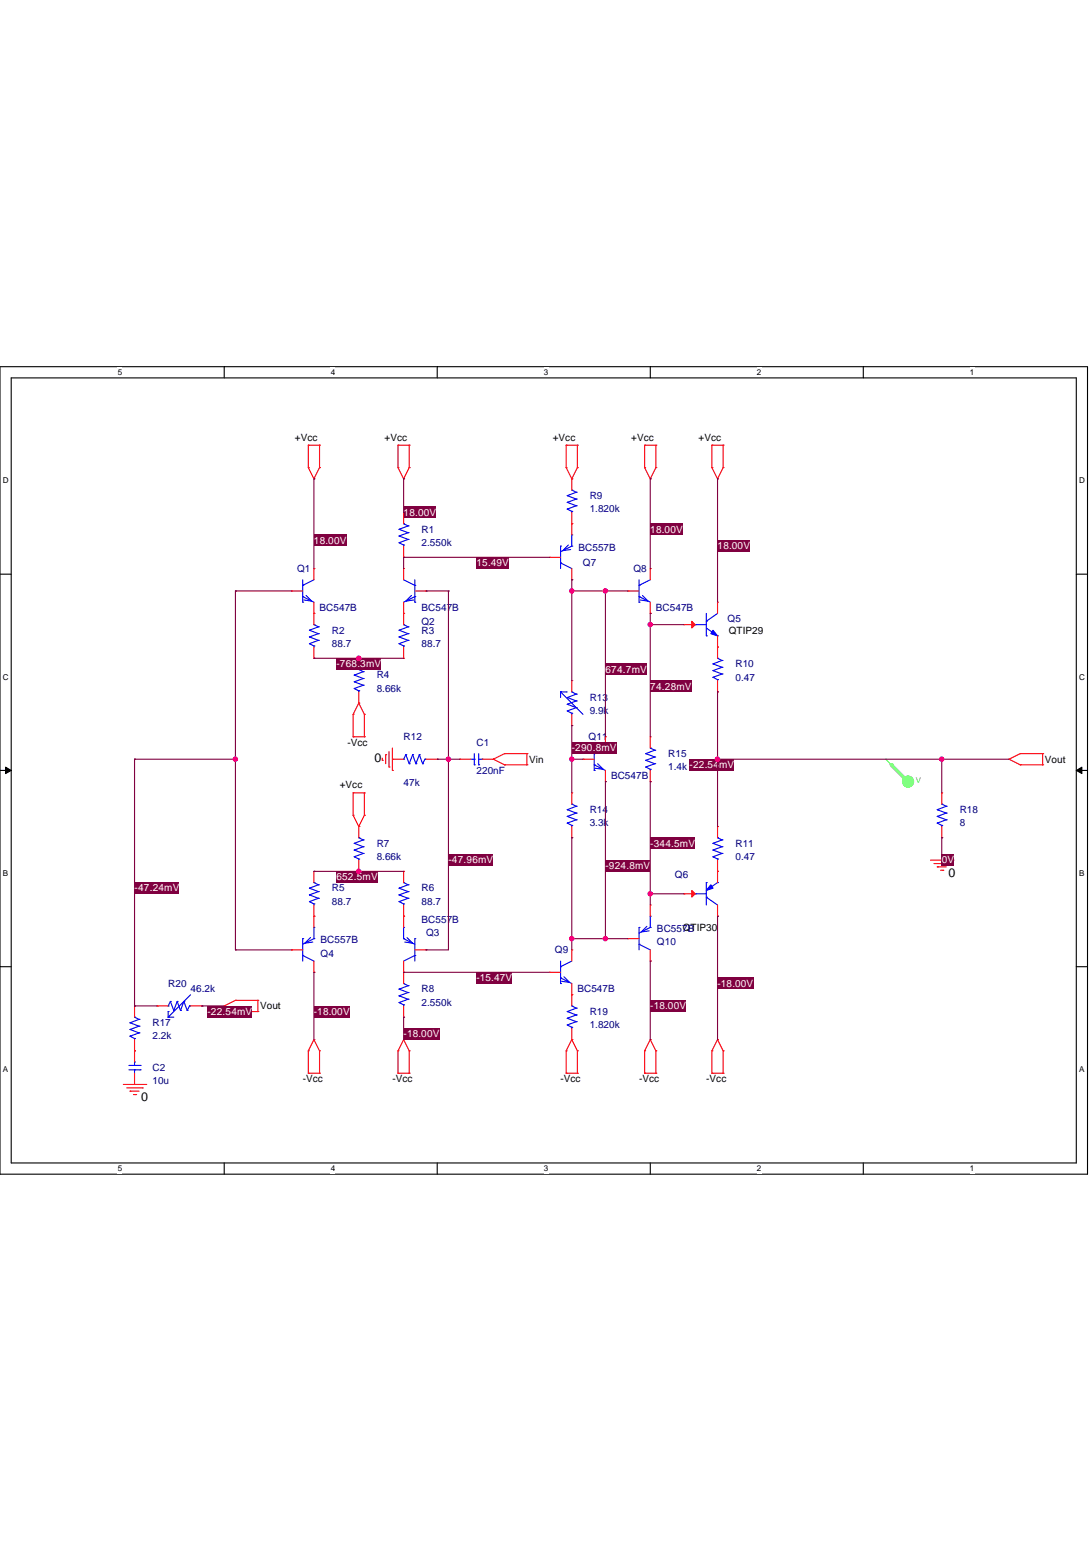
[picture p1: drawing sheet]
<svg xmlns="http://www.w3.org/2000/svg" width="210mm" height="297mm" viewBox="0 0 210 297" stroke-linecap="round" stroke-linejoin="round" font-family="sans-serif">
<path d="M0 70.6h209.4v155.4h-209.4zM2.2 72.7h205.1v151.2h-205.1z" fill="none" stroke="#000" stroke-width=".21"/>
<g fill="#fff">
<path d="M22.7 70.8h.8v1.7h-.8z"/>
<path d="M22.7 224.1h.8v1.7h-.8z"/>
</g>
<path d="M43.2 70.6v2.1M43.2 223.9v2.1" fill="none" stroke="#000" stroke-width=".21"/>
<g fill="#fff">
<path d="M63.7 70.8h.9v1.7h-.9z"/>
<path d="M63.7 224.1h.9v1.7h-.9z"/>
</g>
<path d="M84.2 70.6v2.1M84.2 223.9v2.1" fill="none" stroke="#000" stroke-width=".21"/>
<g fill="#fff">
<path d="M104.7 70.8h.9v1.7h-.9z"/>
<path d="M104.7 224.1h.9v1.7h-.9z"/>
</g>
<path d="M125.2 70.6v2.1M125.2 223.9v2.1" fill="none" stroke="#000" stroke-width=".21"/>
<g fill="#fff">
<path d="M145.7 70.8h.9v1.7h-.9z"/>
<path d="M145.7 224.1h.9v1.7h-.9z"/>
</g>
<path d="M166.2 70.6v2.1M166.2 223.9v2.1" fill="none" stroke="#000" stroke-width=".21"/>
<g fill="#fff">
<path d="M186.8 70.8h.8v1.7h-.8z"/>
<path d="M186.8 224.1h.8v1.7h-.8z"/>
<path d="M.6 91.6h1.1v1.8h-1.1z"/>
<path d="M207.8 91.6h1.1v1.8h-1.1z"/>
<path d="M.6 129.4h1.1v1.7h-1.1z"/>
<path d="M207.8 129.4h1.1v1.7h-1.1z"/>
</g>
<path d="M0 110.5h2.2M207.3 110.5h2.1" fill="none" stroke="#000" stroke-width=".21"/>
<g fill="#fff">
<path d="M.6 167.2h1v1.7h-1z"/>
<path d="M207.8 167.2h1.1v1.7h-1.1z"/>
</g>
<path d="M0 148.3h2.2M207.3 148.3h2.1" fill="none" stroke="#000" stroke-width=".21"/>
<path d="M1.1 147.7l1.1 .6-1.1 .6zM207.3 148.3l1-.6v1.2z" fill="#000"/>
<path d="M1.1 147.7l1.1 .6-1.1 .6zM207.3 148.3l1-.6v1.2z" fill="none" stroke="#000" stroke-width=".19"/>
<g fill="#fff">
<path d="M.6 205h1v1.7h-1z"/>
<path d="M207.8 205h1.1v1.7h-1.1z"/>
</g>
<path d="M0 186.1h2.2M207.3 186.1h2.1" fill="none" stroke="#000" stroke-width=".21"/>
<g fill="none" stroke="#f00" stroke-width=".21">
<path d="M59.4 90h.1M59.4 85.7h.1M59.4 90l1.1 2.2M59.4 85.7v4.3M59.4 85.7h2.1M60.5 92.2h.1M61.5 85.7h.1M61.5 90h.1M61.5 85.7v4.3M61.5 90l-1 2.2M76.6 90h.1M76.6 85.7h.1"/>
<path d="M76.6 85.7h2.2M76.6 90l1.1 2.2M76.6 85.7v4.3M77.7 92.2h.1M78.8 85.7h.1M78.8 90h.1M78.8 85.7v4.3M78.8 90l-1.1 2.2M109 90h.1M109 85.7h.1M109 85.7h2.2M109 90l1.1 2.2"/>
<path d="M109 85.7v4.3M110.1 92.2h.1M111.2 85.7h.1M111.2 90h.1M111.2 85.7v4.3M111.2 90l-1.1 2.2M124.1 90h.1M124.1 85.7h.1M124.1 85.7h2.2M124.1 90l1.1 2.2M124.1 85.7v4.3M125.2 92.2h.1"/>
<path d="M126.3 85.7h.1M126.3 90h.1M126.3 85.7v4.3M126.3 90l-1.1 2.2M137.1 90h.1M137.1 85.7h.1M137.1 85.7h2.2M137.1 90l1.1 2.2M137.1 85.7v4.3M138.2 92.2h.1M139.3 85.7h.1M139.3 90h.1"/>
<path d="M139.3 85.7v4.3M139.3 90l-1.1 2.2M68 137.5h.1M68 137.5v4.3M69.1 135.4h.1M69.1 135.4l1.1 2.1M69.1 135.4l-1.1 2.1M70.2 137.5h.1M70.2 137.5v4.3M68 141.8h.1M68 157h.1M68 152.6h.1"/>
<path d="M68 141.8h2.2M68 152.6v4.4M68 157l1.1 2.1M68 152.6h2.2M69.1 159.1h.1M70.2 141.8h.1M70.2 152.6h.1M70.2 157h.1M70.2 152.6v4.4M70.2 157l-1.1 2.1M73.6 146.4h.1M73.6 145.9v.5"/>
<path d="M74.3 145.3h.1M74.3 145.3v1.7M74.9 147.7h.1M74.9 144.7v3M75.6 148.3h.1M75.6 144v4.3M95 146.2h.1M95 146.2l2.2 1M97.2 145.1h.1M97.2 147.2h.1M97.2 145.1l-2.2 1.1M97.2 145.1h4.3"/>
<path d="M97.2 147.2h4.3M101.5 145.1h.1M101.5 147.2h.1M101.5 145.1v2.1M194.3 146.2h.1M194.3 146.2l2.2 1M196.5 145.1h.1M196.5 147.2h.1M196.5 145.1h4.3M196.5 147.2h4.3M196.5 145.1l-2.2 1.1M200.8 145.1h.1"/>
<path d="M200.8 147.2h.1M200.8 145.1v2.1M179.2 165.6h4.3M179.9 166.2h3M180.5 166.9h.1M180.5 166.9h1.7M181.1 167.5h.5M181.6 167.5h.1M182.9 166.2h.1M183.5 165.6h.1M43.2 193.7h.1M43.2 193.7l2.1 1"/>
<path d="M45.3 192.6h.1M45.3 194.7h.1M45.3 192.6l-2.1 1.1M45.3 192.6h4.4M45.3 194.7h4.4M49.7 192.6h.1M49.7 194.7h.1M49.7 192.6v2.1M23.7 208.8h4.4M24.4 209.4h3M25 210.1h.1M25 210.1h1.8"/>
<path d="M25.7 210.7h.4M26.1 210.7h.1M27.4 209.4h.1M28.1 208.8h.1M59.4 206.6h.1M59.4 202.3h.1M59.4 202.3v4.3M59.4 206.6h2.1M60.5 200.1h.1M60.5 200.1l1 2.2M60.5 200.1l-1.1 2.2M61.5 202.3h.1"/>
<path d="M61.5 206.6h.1M61.5 202.3v4.3M76.6 206.6h.1M76.6 202.3h.1M76.6 202.3v4.3M76.6 206.6h2.2M77.7 200.1h.1M77.7 200.1l1.1 2.2M77.7 200.1l-1.1 2.2M78.8 202.3h.1M78.8 206.6h.1M78.8 202.3v4.3"/>
<path d="M109 206.6h.1M109 202.3h.1M109 206.6h2.2M109 202.3v4.3M110.1 200.1h.1M110.1 200.1l1.1 2.2M110.1 200.1l-1.1 2.2M111.2 202.3h.1M111.2 206.6h.1M111.2 202.3v4.3M124.1 206.6h.1M124.1 202.3h.1"/>
<path d="M124.1 206.6h2.2M124.1 202.3v4.3M125.2 200.1h.1M125.2 200.1l1.1 2.2M125.2 200.1l-1.1 2.2M126.3 202.3h.1M126.3 206.6h.1M126.3 202.3v4.3M137.1 206.6h.1M137.1 202.3h.1M137.1 206.6h2.2M137.1 202.3v4.3"/>
<path d="M138.2 200.1h.1M138.2 200.1l1.1 2.2M138.2 200.1l-1.1 2.2M139.3 202.3h.1M139.3 206.6h.1M139.3 202.3v4.3"/>
</g>
<circle cx="174.9" cy="150.5" r="1.07" fill="#5f5"/>
<g fill="none" stroke="#5f5" stroke-width=".21">
<path d="M170.6 146.2h.1M170.6 146.2l4.3 4.3"/>
<circle cx="174.9" cy="150.5" r="1.07"/>
</g>
<path d="M171.6 147.2l3.3 3.3" fill="none" stroke="#5f5" stroke-width=".63"/>
<circle cx="171.6" cy="147.2" r=".32" fill="#5f5"/>
<g fill="none" stroke="#00f" stroke-width=".21">
<path d="M109.2 98h.1M109.2 96.7h.1M109.2 95.4h.1M109.2 98l.9 .4M109.2 96.7l1.8 .7M109.2 95.4l1.8 .7M110.1 94.3h.1M110.1 98.4h.1M110.1 98.4v.3M110.1 94.3l.9 .5M111 97.4h.1M111 96.1h.1"/>
<path d="M111 94.8h.1M111 97.4l-1.8 .6M111 96.1l-1.8 .6M111 94.8l-1.8 .6M58.3 112.7h.1M58.3 114.9h.1M58.3 115.9h.1M58.3 114.9l2.2 1M58.3 111.6v4.3M58.9 114.6l1.1 1.1-1.5-.2M60.5 111.6l-2.2 1.1M77.7 111.6l2.2 1.1"/>
<path d="M79.2 114.6l-1.1 1.1 1.6-.2M79.9 112.7h.1M79.9 114.9h.1M79.9 115.9h.1M79.9 111.6v4.3M79.9 114.9l-2.2 1M107.9 108.4h.1M107.9 105.1h.1M107.9 105.1v4.4M107.9 108.4l2.2 1.1M109.5 104.9l-1.1 1.1 1.5-.2M110.1 105.1h.1"/>
<path d="M110.1 103h.1M110.1 105.1l-2.2 1.1M110.1 103v2.1M123.1 112.7h.1M123.1 114.9h.1M123.1 115.9h.1M123.1 114.9l2.1 1M123.1 111.6v4.3M123.7 114.6l1.1 1.1-1.5-.2M125.2 111.6l-2.1 1.1M68.2 132.5h.1M68.2 131.3h.1"/>
<path d="M68.2 130h.1M68.2 132.5l.9 .5M68.2 131.3l1.8 .6M68.2 130l1.8 .6M69.1 128.9h.1M69.1 133h.1M69.1 128.9l.9 .4M69.1 133v.2M70 131.9h.1M70 130.6h.1M70 129.3h.1M70 131.9l-1.8 .6"/>
<path d="M70 130.6l-1.8 .7M70 129.3l-1.8 .7M76.9 123.9h.1M76.9 122.6h.1M76.9 121.3h.1M76.9 123.9l.8 .5M76.9 122.6l1.7 .7M76.9 121.3l1.7 .7M77.7 120.2h.1M77.7 124.4h.1M77.7 124.4v.2M77.7 120.2l.9 .5"/>
<path d="M78.6 123.3h.1M78.6 122h.1M78.6 120.7h.1M78.6 123.3l-1.7 .6M78.6 122l-1.7 .6M78.6 120.7l-1.7 .6M107.9 133.2h.1M107.9 133.2v1.1M107.9 133.2l4.4 4.3M107.9 133.2h1.1M109 133.2h.1M109.2 135.6h.1"/>
<path d="M109.2 134.3h.1M109.2 136.9h.1M109.2 135.6l1.8 .6M109.2 134.3l1.8 .6M109.2 136.9l.9 .4M110.1 133.2h.1M110.1 137.3h.1M110.1 137.3v.2M110.1 133.2l.9 .4M111 133.6h.1M111 136.2h.1M111 134.9h.1"/>
<path d="M111 133.6l-1.8 .7M111 136.2l-1.8 .7M111 134.9l-1.8 .7M77.7 146.2h.1M78.1 145.3h.1M78.1 145.3l.7 1.7M78.1 145.3l-.4 .9M78.8 147h.1M79.5 145.3h.1M79.5 145.3l.6 1.7M79.5 145.3l-.7 1.7M80.1 147h.1"/>
<path d="M80.8 145.3h.1M80.8 145.3l.6 1.7M80.8 145.3l-.7 1.7M81.4 147h.1M81.8 146.2h.1M81.8 146.2l-.4 .8M81.8 146.2h.2M114.4 145.1h.1M114.4 147.2h.1M114.4 148.3h.1M114.4 147.2l2.2 1.1M114.4 144v4.3"/>
<path d="M115.1 147l1.1 1.1-1.6-.2M116.6 144l-2.2 1.1M180.5 158.5h.1M180.5 157.2h.1M180.5 155.9h.1M180.5 158.5l.9 .4M180.5 157.2l1.7 .6M180.5 155.9l1.7 .6M181.4 154.8h.1M181.4 158.9h.1M181.4 154.8l.8 .4M181.4 158.9v.2"/>
<path d="M182.2 157.8h.1M182.2 156.5h.1M182.2 155.2h.1M182.2 157.8l-1.7 .7M182.2 156.5l-1.7 .7M182.2 155.2l-1.7 .7M59.6 173.6h.1M59.6 172.3h.1M59.6 171h.1M59.6 173.6l.9 .4M59.6 172.3l1.7 .6M59.6 171l1.7 .6"/>
<path d="M60.5 169.9h.1M60.5 174h.1M60.5 178.5h.1M60.5 169.9l.8 .4M60.5 174v.2M60.5 178.5v2.2M61.3 172.9h.1M61.3 171.6h.1M61.3 170.3h.1M61.3 172.9l-1.7 .7M61.3 171.6l-1.7 .7M61.3 170.3l-1.7 .7"/>
<path d="M68.2 164.9h.1M68.2 163.6h.1M68.2 162.3h.1M68.2 164.9l.9 .5M68.2 163.6l1.8 .7M68.2 162.3l1.8 .7M69.1 161.3h.1M69.1 165.4h.1M69.1 165.4v.2M69.1 161.3l.9 .4M70 164.3h.1M70 163h.1"/>
<path d="M70 161.7h.1M70 164.3l-1.8 .6M70 163l-1.8 .6M70 161.7l-1.8 .6M76.9 173.6h.1M76.9 172.3h.1M76.9 171h.1M76.9 173.6l.8 .4M76.9 172.3l1.7 .6M76.9 171l1.7 .6M77.7 178.5h.1M77.7 169.9h.1"/>
<path d="M77.7 174h.1M77.7 174v.2M77.7 178.5v2.2M77.7 169.9l.9 .4M78.6 172.9h.1M78.6 171.6h.1M78.6 170.3h.1M78.6 172.9l-1.7 .7M78.6 171.6l-1.7 .7M78.6 170.3l-1.7 .7M133.9 172.1h.1M133.9 172.1h2.1"/>
<path d="M136 172.7h.1M136 169.9h.1M136 172.7l2.2 1.5M136 169.9v4.3M137.3 164.9h.1M137.3 163.6h.1M137.3 162.3h.1M137.3 164.9l.9 .5M137.3 163.6l1.7 .7M137.3 162.3l1.7 .7M138.2 161.3h.1M138.2 165.4h.1"/>
<path d="M138.2 169.9h.1M138.2 161.3l.8 .4M138.2 165.4v.2M138.2 169.9l-2.2 1.5M139 164.3h.1M139 163h.1M139 161.7h.1M139 164.3l-1.7 .6M139 163l-1.7 .6M139 161.7l-1.7 .6M25 199.5h.1M25 198.2h.1"/>
<path d="M25 196.9h.1M25 199.5l.9 .4M25 198.2l1.8 .6M25 196.9l1.8 .6M25.9 195.8h.1M25.9 199.9h.1M25.9 199.9v.2M25.9 195.8l.9 .4M26.8 198.8h.1M26.8 197.5h.1M26.8 196.2h.1M26.8 198.8l-1.8 .7"/>
<path d="M26.8 197.5l-1.8 .7M26.8 196.2l-1.8 .7M32.4 193.7h.1M32.4 195.8h.1M32.4 194.7h.1M32.4 195.8h1.1M32.4 194.7v1.1M32.8 192.8h.1M32.8 192.8l.7 1.7M32.8 192.8l-.4 .9M33.5 194.5h.1M34.1 192.8h.1"/>
<path d="M34.1 192.8l.7 1.7M34.1 192.8l-.6 1.7M34.8 194.5h.1M35.4 192.8h.1M35.4 192.8l.6 1.7M35.4 192.8l-.6 1.7M36 194.5h.1M36.5 193.7h.1M36.5 193.7l-.5 .8M36.5 193.7h.2M36.7 191.5l-4.3 4.3M58.3 183.9h.1"/>
<path d="M58.3 180.7h.1M58.3 180.7v4.3M58.3 183.9l2.2 1.1M59.8 180.5l-1.1 1.1 1.5-.2M60.5 180.7h.1M60.5 180.7l-2.2 1.1M77.7 180.7h.1M77.7 180.7l2.2 1.1M78.4 180.5l1.1 1.1-1.6-.2M79.9 183.9h.1M79.9 180.7h.1M79.9 183.9l-2.2 1.1"/>
<path d="M79.9 180.7v4.3M107.9 186.1h.1M107.9 188.3h.1M107.9 189.3h.1M107.9 188.3l2.2 1M107.9 185v4.3M108.6 188l1.1 1.1-1.5-.2M110.1 185l-2.2 1.1M24.8 206h2.2M24.8 205.1h2.2M25.9 204.4h.1M25.9 206h.1"/>
<path d="M25.9 204.4v.7M25.9 206v.6M27 206h.1M27 205.1h.1"/>
</g>
<g fill="none" stroke="#f00" stroke-width=".21">
<path d="M110.1 92.2h.1M110.1 92.2v2.1M110.1 98.7v4.3M56.1 113.8h.1M56.1 113.8h2.2M60.5 109.5h.1M60.5 118.1h.1M60.5 109.5v2.1M60.5 115.9v2.2M77.7 118.1h.1M77.7 109.5h.1M77.7 109.5v2.1"/>
<path d="M77.7 115.9v4.3M79.9 113.8h2.1M82 113.8h.1M105.8 107.3h.1M105.8 107.3h2.1M110.1 111.6h.1M110.1 100.8h.1M110.1 109.5v2.1M120.9 113.8h.1M120.9 113.8h2.2M125.2 109.5h.1M125.2 118.1h.1"/>
<path d="M125.2 109.5v2.1M125.2 115.9v2.2M69.1 126.7h.1M69.1 135.4h.1M69.1 126.7v2.2M69.1 133.2v2.2M77.7 126.7h.1M77.7 124.6v2.1M110.1 131h.1M110.1 139.7h.1M110.1 131v2.2M110.1 137.5v2.2"/>
<path d="M69.1 159.1h.1M69.1 159.1v2.2M75.6 146.2h.1M75.6 146.2h2.1M82 146.2h2.2M84.2 146.2h.1M112.3 146.2h.1M112.3 146.2h2.1M116.6 141.8h.1M116.6 150.5h.1M116.6 141.8v2.2M116.6 148.3v2.2"/>
<path d="M138.2 159.1h.1M138.2 159.1v2.2M181.4 152.6h.1M181.4 152.6v2.2M181.4 159.1v2.2M60.5 167.7h.1M60.5 176.4h.1M60.5 167.7v2.2M60.5 174.2v4.3M69.1 167.7h.1M69.1 165.6v2.1M77.7 176.4h.1"/>
<path d="M77.7 167.7h.1M77.7 167.7v2.2M77.7 174.2v4.3M138.2 167.7h.1M138.2 165.6v2.1M181.4 161.3h.1M25.9 193.7h.1M25.9 193.7v2.1M30.2 193.7h.1M30.2 193.7h2.2M36.7 193.7h2.2M38.9 193.7h.1"/>
<path d="M56.1 182.9h.1M56.1 182.9h2.2M60.5 187.2h.1M60.5 185v2.2M77.7 187.2h.1M77.7 185v2.2M79.9 182.9h2.1M82 182.9h.1M105.8 187.2h.1M105.8 187.2h2.1M110.1 182.9h.1M110.1 191.5h.1"/>
<path d="M110.1 182.9v2.1M110.1 189.3v2.2M25.9 208.8h.1M25.9 202.3h.1M25.9 200.1v4.3M25.9 206.6v2.2"/>
</g>
<path d="M136.9 170.3l.4 .7-1.3 .4z" fill="#00f"/>
<path d="M136.9 170.3l.4 .7-1.3 .4z" fill="none" stroke="#00f" stroke-width=".21"/>
<path d="M133.2 171.4l.7 .7-.7 .6z" fill="#f00"/>
<g fill="none" stroke="#f00" stroke-width=".21">
<path d="M77.7 98.7h.1M77.7 98.7v2.1M60.5 118.1h.1M60.5 118.1v2.1M77.7 107.3h.1M77.7 105.1v2.2M60.5 126.7h.1M60.5 124.6v2.1M88.5 146.2h.1M88.5 146.2h2.2M92.8 146.2h2.2M95 146.2h.1"/>
<path d="M110.1 152.6h.1M110.1 152.6v2.2M110.1 159.1v2.2M125.2 141.8h.1M125.2 150.5h.1M125.2 141.8v2.2M125.2 148.3v2.2M110.1 161.3h.1M125.2 174.2h.1M125.2 174.2v2.2M131.7 172.1h.1M131.7 172.1h2.2"/>
<path d="M133.2 171.4l.7 .7-.7 .6zM138.2 167.7h.1M138.2 176.4h.1M138.2 167.7v2.2M138.2 174.2v2.2M77.7 187.2h.1M77.7 195.8h.1M77.7 187.2v2.1M77.7 193.7v2.1M120.9 180.7h.1M120.9 180.7h2.2M125.2 185h.1"/>
<path d="M125.2 182.9v2.1"/>
</g>
<g fill="none" stroke="#00f" stroke-width=".21">
<path d="M76.9 104.5h.1M76.9 103.2h.1M76.9 101.9h.1M76.9 104.5l.8 .4M76.9 103.2l1.7 .6M76.9 101.9l1.7 .7M77.7 100.8h.1M77.7 104.9h.1M77.7 104.9v.2M77.7 100.8l.9 .4M78.6 103.8h.1M78.6 102.6h.1"/>
<path d="M78.6 101.2h.1M78.6 103.8l-1.7 .7M78.6 102.6l-1.7 .6M78.6 101.2l-1.7 .7M136 119.6h.1M136 118.1v4.3M138.2 118.1l-2.2 1.5M59.6 123.9h.1M59.6 122.6h.1M59.6 121.3h.1M59.6 123.9l.9 .5M59.6 122.6l1.7 .7"/>
<path d="M59.6 121.3l1.7 .7M60.5 120.2h.1M60.5 124.4h.1M60.5 120.2l.8 .5M60.5 124.4v.2M61.3 123.3h.1M61.3 122h.1M61.3 120.7h.1M61.3 123.3l-1.7 .6M61.3 122l-1.7 .6M61.3 120.7l-1.7 .6M133.9 120.2h.1"/>
<path d="M133.9 120.2h2.1M136 122.4h.1M136 120.9l2.2 1.5M138.2 122.4h.1M90.7 146.2h.6M91.3 147.2h.1M91.3 146.2h.1M91.3 145.1v2.1M92.2 147.2h.1M92.2 145.1v2.1M92.2 146.2h.6M92.8 146.2h.1"/>
<path d="M109.2 158.5h.1M109.2 157.2h.1M109.2 155.9h.1M109.2 158.5l.9 .4M109.2 157.2l1.8 .6M109.2 155.9l1.8 .6M110.1 154.8h.1M110.1 158.9h.1M110.1 154.8l.9 .4M110.1 158.9v.2M111 157.8h.1M111 156.5h.1"/>
<path d="M111 155.2h.1M111 157.8l-1.8 .7M111 156.5l-1.8 .7M111 155.2l-1.8 .7M124.4 147.7h.1M124.4 146.4h.1M124.4 145.1h.1M124.4 147.7l.8 .4M124.4 146.4l1.7 .6M124.4 145.1l1.7 .6M125.2 144h.1M125.2 148.1h.1"/>
<path d="M125.2 148.1v.2M125.2 144l.9 .4M126.1 147h.1M126.1 145.7h.1M126.1 144.4h.1M126.1 147l-1.7 .7M126.1 145.7l-1.7 .7M126.1 144.4l-1.7 .7M123.1 178.5h.1M123.1 178.5v4.4M124.6 178.3l-1.1 1.1 1.5-.2M125.2 178.5h.1"/>
<path d="M125.2 176.4h.1M125.2 178.5l-2.1 1.1M125.2 176.4v2.1M76.9 193h.1M76.9 191.7h.1M76.9 190.4h.1M76.9 193l.8 .4M76.9 191.7l1.7 .7M76.9 190.4l1.7 .7M77.7 189.3h.1M77.7 193.4h.1M77.7 189.3l.9 .5"/>
<path d="M77.7 193.4v.3M78.6 192.4h.1M78.6 191.1h.1M78.6 189.8h.1M78.6 192.4l-1.7 .6M78.6 191.1l-1.7 .6M78.6 189.8l-1.7 .6M123.1 181.8h.1M123.1 181.8l2.1 1.1"/>
</g>
<path d="M137.3 121.3l.9 1.1-1.3-.4z" fill="#00f"/>
<path d="M137.3 121.3l.9 1.1-1.3-.4z" fill="none" stroke="#00f" stroke-width=".21"/>
<path d="M133.2 119.6l.7 .6-.7 .7z" fill="#f00"/>
<g fill="none" stroke="#f00" stroke-width=".21">
<path d="M133.2 119.6l.7 .6-.7 .7zM138.2 115.9h.1M138.2 115.9v2.2M131.7 120.2h.1M131.7 120.2h2.2M138.2 124.6h.1M138.2 133.2h.1M138.2 122.4v4.3M138.2 131v2.2M110.1 191.5h.1M110.1 191.5v2.2M110.1 198v2.1"/>
<path d="M110.1 200.1h.1"/>
</g>
<g fill="none" stroke="#00f" stroke-width=".21">
<path d="M137.3 130.4h.1M137.3 129.1h.1M137.3 127.8h.1M137.3 130.4l.9 .4M137.3 129.1l1.7 .7M137.3 127.8l1.7 .7M138.2 126.7h.1M138.2 130.8h.1M138.2 126.7l.8 .4M138.2 130.8v.2M139 129.8h.1M139 128.5h.1"/>
<path d="M139 127.1h.1M139 129.8l-1.7 .6M139 128.5l-1.7 .6M139 127.1l-1.7 .7M109.2 197.3h.1M109.2 196h.1M109.2 194.7h.1M109.2 197.3l.9 .5M109.2 196l1.8 .7M109.2 194.7l1.8 .7M110.1 193.7h.1M110.1 197.8h.1"/>
<path d="M110.1 193.7l.9 .4M110.1 197.8v.2M111 196.7h.1M111 195.4h.1M111 194.1h.1M111 196.7l-1.8 .6M111 195.4l-1.8 .6M111 194.1l-1.8 .6"/>
</g>
<path d="M77.7 107.3h.1M77.7 107.3v2.2M60.5 126.7h.1M60.5 126.7h8.6" fill="none" stroke="#800040" stroke-width=".21"/>
<g fill="#800040">
<path d="M64.8 126.7h4.6v2.2h-4.6z"/>
<path d="M69.4 126.7h4v2.2h-4z"/>
</g>
<path d="M69.1 126.7h.1M69.1 126.7h8.6" fill="none" stroke="#800040" stroke-width=".21"/>
<circle cx="69.1" cy="126.7" r=".42" fill="#f0f"/>
<circle cx="69.1" cy="126.7" r=".42" fill="none" stroke="#f0f" stroke-width=".21"/>
<path d="M60.5 92.2h.1M60.5 92.2v17.3" fill="none" stroke="#800040" stroke-width=".21"/>
<g fill="#800040">
<path d="M60.5 103h1.1v2.1h-1.1z"/>
<path d="M61.6 103h5.1v2.1h-5.1z"/>
</g>
<path d="M77.7 92.2h.1M77.7 92.2v6.5" fill="none" stroke="#800040" stroke-width=".21"/>
<g fill="#800040">
<path d="M77.7 97.6h1.1v2.1h-1.1z"/>
<path d="M78.8 97.6h5.2v2.1h-5.2z"/>
</g>
<path d="M60.5 167.7h.1M60.5 167.7h8.6" fill="none" stroke="#800040" stroke-width=".21"/>
<g fill="#800040">
<path d="M64.8 167.7h5v2.2h-5z"/>
<path d="M69.8 167.7h3v2.2h-3z"/>
</g>
<path d="M69.1 167.7h.1M69.1 167.7h8.6" fill="none" stroke="#800040" stroke-width=".21"/>
<circle cx="69.1" cy="167.7" r=".42" fill="#f0f"/>
<circle cx="69.1" cy="167.7" r=".42" fill="none" stroke="#f0f" stroke-width=".21"/>
<path d="M77.7 195.8h.1M77.7 195.8v4.3" fill="none" stroke="#800040" stroke-width=".21"/>
<path d="M77.7 198h6.9v2.1h-6.9z" fill="#800040"/>
<path d="M60.5 187.2h.1M60.5 187.2v12.9" fill="none" stroke="#800040" stroke-width=".21"/>
<path d="M60.5 193.7h6.9v2.1h-6.9z" fill="#800040"/>
<g fill="none" stroke="#800040" stroke-width=".21">
<path d="M45.3 113.8h.1M45.3 113.8v32.4M45.3 113.8h10.8M77.7 107.3h.1M77.7 107.3h28.1M82 113.8h.1M82 113.8h4.4M86.4 113.8h.1M86.4 113.8v32.4M45.3 182.9h.1M45.3 182.9h10.8M82 182.9h.1"/>
<path d="M82 182.9h4.4"/>
</g>
<g fill="#800040">
<path d="M91.8 107.3h1.1v2.1h-1.1z"/>
<path d="M92.9 107.3h5.1v2.1h-5.1z"/>
</g>
<path d="M138.2 92.2h.1M138.2 92.2v23.7M110.1 111.6h.1M110.1 113.8h.1M110.1 111.6v2.2M110.1 113.8h6.5M125.2 118.1h.1M125.2 118.1v2.1M125.2 120.2h.1M125.2 120.2h6.5" fill="none" stroke="#800040" stroke-width=".21"/>
<g fill="#800040">
<path d="M138.2 104.1h1.1v2.1h-1.1z"/>
<path d="M139.3 104.1h5.2v2.1h-5.2z"/>
</g>
<path d="M125.2 92.2h.1M125.2 92.2v17.3" fill="none" stroke="#800040" stroke-width=".21"/>
<g fill="#800040">
<path d="M125.2 100.8h1.1v2.2h-1.1z"/>
<path d="M126.3 100.8h5.2v2.2h-5.2z"/>
</g>
<path d="M77.7 187.2h.1M77.7 187.2h28.1" fill="none" stroke="#800040" stroke-width=".21"/>
<path d="M91.8 187.2h6.9v2.1h-6.9z" fill="#800040"/>
<path d="M125.2 172.1h.1M125.2 172.1h6.5M125.2 172.1v2.1M110.1 180.7h.1M110.1 180.7h6.5M110.1 180.7v2.2M125.2 185h.1M125.2 185v15.1" fill="none" stroke="#800040" stroke-width=".21"/>
<path d="M125.2 192.6h6.9v2.1h-6.9z" fill="#800040"/>
<path d="M138.2 176.4h.1M138.2 176.4v23.7" fill="none" stroke="#800040" stroke-width=".21"/>
<path d="M138.2 188.3h6.9v2.1h-6.9z" fill="#800040"/>
<path d="M138.2 133.2h.1M138.2 133.2v13M84.2 146.2h.1M84.2 146.2h2.2M86.4 146.2h.1M86.4 146.2v36.7" fill="none" stroke="#800040" stroke-width=".21"/>
<circle cx="86.3" cy="146.1" r=".42" fill="#f0f"/>
<circle cx="86.3" cy="146.1" r=".42" fill="none" stroke="#f0f" stroke-width=".21"/>
<g fill="#800040">
<path d="M86.4 164.5h4.6v2.1h-4.6z"/>
<path d="M91 164.5h4v2.1h-4z"/>
</g>
<path d="M110.1 113.8h.1M110.1 113.8v17.2M86.4 146.2h.1M86.4 146.2h2.1" fill="none" stroke="#800040" stroke-width=".21"/>
<circle cx="110.1" cy="113.8" r=".42" fill="#f0f"/>
<circle cx="110.1" cy="113.8" r=".42" fill="none" stroke="#f0f" stroke-width=".21"/>
<path d="M116.6 113.8h.1M116.6 113.8v28" fill="none" stroke="#800040" stroke-width=".21"/>
<circle cx="116.6" cy="113.8" r=".42" fill="#f0f"/>
<circle cx="116.6" cy="113.8" r=".42" fill="none" stroke="#f0f" stroke-width=".21"/>
<g fill="#800040">
<path d="M116.6 127.8h5v2.1h-5z"/>
<path d="M121.6 127.8h3v2.1h-3z"/>
</g>
<path d="M116.6 113.8h.1M116.6 113.8h4.3M110.1 139.7h.1M110.1 139.7v6.5" fill="none" stroke="#800040" stroke-width=".21"/>
<g fill="#800040">
<path d="M110.1 142.9h4.6v2.2h-4.6z"/>
<path d="M114.7 142.9h4.1v2.2h-4.1z"/>
</g>
<path d="M110.1 146.2h.1M110.1 146.2h2.2M110.1 146.2v6.4" fill="none" stroke="#800040" stroke-width=".21"/>
<circle cx="110.1" cy="146.1" r=".42" fill="#f0f"/>
<circle cx="110.1" cy="146.1" r=".42" fill="none" stroke="#f0f" stroke-width=".21"/>
<path d="M116.6 150.5h.1M116.6 150.5v30.2" fill="none" stroke="#800040" stroke-width=".21"/>
<circle cx="116.6" cy="180.7" r=".42" fill="#f0f"/>
<circle cx="116.6" cy="180.7" r=".42" fill="none" stroke="#f0f" stroke-width=".21"/>
<g fill="#800040">
<path d="M116.6 165.6h4.6v2.1h-4.6z"/>
<path d="M121.2 165.6h4v2.1h-4z"/>
</g>
<path d="M110.1 161.3h.1M110.1 161.3v19.4M116.6 180.7h.1M116.6 180.7h4.3" fill="none" stroke="#800040" stroke-width=".21"/>
<circle cx="110.1" cy="180.7" r=".42" fill="#f0f"/>
<circle cx="110.1" cy="180.7" r=".42" fill="none" stroke="#f0f" stroke-width=".21"/>
<path d="M125.2 120.2h.1M125.2 120.2v21.6" fill="none" stroke="#800040" stroke-width=".21"/>
<circle cx="125.2" cy="120.2" r=".42" fill="#f0f"/>
<circle cx="125.2" cy="120.2" r=".42" fill="none" stroke="#f0f" stroke-width=".21"/>
<g fill="#800040">
<path d="M125.2 131h5.1v2.2h-5.1z"/>
<path d="M130.3 131h2.9v2.2h-2.9z"/>
</g>
<path d="M125.2 150.5h.1M125.2 150.5v21.6" fill="none" stroke="#800040" stroke-width=".21"/>
<circle cx="125.2" cy="172.1" r=".42" fill="#f0f"/>
<circle cx="125.2" cy="172.1" r=".42" fill="none" stroke="#f0f" stroke-width=".21"/>
<g fill="#800040">
<path d="M125.2 161.3h4.6v2.1h-4.6z"/>
<path d="M129.8 161.3h4.1v2.1h-4.1z"/>
</g>
<path d="M25.9 146.2h.1M25.9 146.2v47.5" fill="none" stroke="#800040" stroke-width=".21"/>
<g fill="#800040">
<path d="M25.9 169.9h4.6v2.1h-4.6z"/>
<path d="M30.5 169.9h4.1v2.1h-4.1z"/>
</g>
<path d="M25.9 146.2h.1M25.9 146.2h19.4M45.3 146.2h.1M45.3 146.2v36.7" fill="none" stroke="#800040" stroke-width=".21"/>
<circle cx="45.3" cy="146.1" r=".42" fill="#f0f"/>
<circle cx="45.3" cy="146.1" r=".42" fill="none" stroke="#f0f" stroke-width=".21"/>
<path d="M138.2 146.2h.1M138.2 146.2h43.2" fill="none" stroke="#800040" stroke-width=".21"/>
<g fill="#800040">
<path d="M132.8 146.2h4.6v2.1h-4.6z"/>
<path d="M137.4 146.2h4v2.1h-4z"/>
</g>
<path d="M138.2 146.2h.1M138.2 146.2v12.9" fill="none" stroke="#800040" stroke-width=".21"/>
<circle cx="138.2" cy="146.1" r=".42" fill="#f0f"/>
<circle cx="138.2" cy="146.1" r=".42" fill="none" stroke="#f0f" stroke-width=".21"/>
<path d="M181.4 161.3h.1M181.4 161.3v4.3" fill="none" stroke="#800040" stroke-width=".21"/>
<path d="M181.4 164.5h2.3v2.1h-2.3z" fill="#800040"/>
<path d="M38.9 193.7h.1M38.9 193.7h4.3" fill="none" stroke="#800040" stroke-width=".21"/>
<g fill="#800040">
<path d="M39.9 193.7h4.7v2.1h-4.7z"/>
<path d="M44.6 193.7h4v2.1h-4z"/>
</g>
<path d="M181.4 146.2h.1M181.4 146.2v6.4M25.9 193.7h.1M25.9 193.7h4.3" fill="none" stroke="#800040" stroke-width=".21"/>
<circle cx="181.3" cy="146.1" r=".42" fill="#f0f"/>
<circle cx="181.3" cy="146.1" r=".42" fill="none" stroke="#f0f" stroke-width=".21"/>
<path d="M181.4 146.2h.1M181.4 146.2h12.9" fill="none" stroke="#800040" stroke-width=".21"/>
<circle cx="69.1" cy="126.7" r=".42" fill="#f0f"/>
<circle cx="69.1" cy="126.7" r=".42" fill="none" stroke="#f0f" stroke-width=".21"/>
<circle cx="69.1" cy="167.7" r=".42" fill="#f0f"/>
<circle cx="69.1" cy="167.7" r=".42" fill="none" stroke="#f0f" stroke-width=".21"/>
<circle cx="86.3" cy="146.1" r=".42" fill="#f0f"/>
<circle cx="86.3" cy="146.1" r=".42" fill="none" stroke="#f0f" stroke-width=".21"/>
<circle cx="110.1" cy="113.8" r=".42" fill="#f0f"/>
<circle cx="110.1" cy="113.8" r=".42" fill="none" stroke="#f0f" stroke-width=".21"/>
<circle cx="116.6" cy="113.8" r=".42" fill="#f0f"/>
<circle cx="116.6" cy="113.8" r=".42" fill="none" stroke="#f0f" stroke-width=".21"/>
<circle cx="110.1" cy="146.1" r=".42" fill="#f0f"/>
<circle cx="110.1" cy="146.1" r=".42" fill="none" stroke="#f0f" stroke-width=".21"/>
<circle cx="116.6" cy="180.7" r=".42" fill="#f0f"/>
<circle cx="116.6" cy="180.7" r=".42" fill="none" stroke="#f0f" stroke-width=".21"/>
<circle cx="110.1" cy="180.7" r=".42" fill="#f0f"/>
<circle cx="110.1" cy="180.7" r=".42" fill="none" stroke="#f0f" stroke-width=".21"/>
<circle cx="125.2" cy="120.2" r=".42" fill="#f0f"/>
<circle cx="125.2" cy="120.2" r=".42" fill="none" stroke="#f0f" stroke-width=".21"/>
<circle cx="125.2" cy="172.1" r=".42" fill="#f0f"/>
<circle cx="125.2" cy="172.1" r=".42" fill="none" stroke="#f0f" stroke-width=".21"/>
<circle cx="45.3" cy="146.1" r=".42" fill="#f0f"/>
<circle cx="45.3" cy="146.1" r=".42" fill="none" stroke="#f0f" stroke-width=".21"/>
<circle cx="138.2" cy="146.1" r=".42" fill="#f0f"/>
<circle cx="138.2" cy="146.1" r=".42" fill="none" stroke="#f0f" stroke-width=".21"/>
<circle cx="181.3" cy="146.1" r=".42" fill="#f0f"/>
<circle cx="181.3" cy="146.1" r=".42" fill="none" stroke="#f0f" stroke-width=".21"/>
<g font-size="2.4">
<text x="72.1" y="146.8">0</text>
<text x="182.6" y="168.8">0</text>
<text x="27.2" y="212">0</text>
</g>
<g font-size="1.9">
<text x="56.8" y="84.8">+Vcc</text>
<text x="74.1" y="84.8">+Vcc</text>
<text x="106.4" y="84.8">+Vcc</text>
<text x="121.6" y="84.8">+Vcc</text>
<text x="134.5" y="84.8">+Vcc</text>
<text x="140.3" y="122">QTIP29</text>
<text x="66.9" y="143.6">-Vcc</text>
<text x="101.9" y="146.8">Vin</text>
<text x="201.2" y="146.8">Vout</text>
<text x="65.4" y="151.8">+Vcc</text>
<text x="131.5" y="179.2">QTIP30</text>
<text x="50.1" y="194.3">Vout</text>
<text x="58.3" y="208.3">-Vcc</text>
<text x="75.6" y="208.3">-Vcc</text>
<text x="107.9" y="208.3">-Vcc</text>
<text x="123.1" y="208.3">-Vcc</text>
<text x="136" y="208.3">-Vcc</text>
</g>
<g font-size="1.9" fill="#fff">
<text x="77.7" y="99.3">18.00V</text>
<text x="60.5" y="104.7">18.00V</text>
<text x="125.2" y="102.5">18.00V</text>
<text x="138.2" y="105.8">18.00V</text>
<text x="91.8" y="109">15.49V</text>
<text x="64.8" y="128.4">-768.</text>
<text x="69.4" y="128.4">3mV</text>
<text x="116.6" y="129.5">674.7mV</text>
<text x="125.2" y="132.8">74.28mV</text>
<text x="110.1" y="144.6">-290.</text>
<text x="114.7" y="144.6">8mV</text>
<text x="86.4" y="166.2">-47.96mV</text>
<text x="116.6" y="167.3">-924.8mV</text>
<text x="125.2" y="163">-344.5mV</text>
<text x="181.4" y="166.2">0V</text>
<text x="25.9" y="171.6">-47.24mV</text>
<text x="64.8" y="169.5">652.5mV</text>
<text x="91.8" y="188.9">-15.47V</text>
<text x="138.2" y="190">-18.00V</text>
<text x="39.9" y="195.4">-22.54mV</text>
<text x="60.5" y="195.4">-18.00V</text>
<text x="125.2" y="194.3">-18.00V</text>
<text x="77.7" y="199.7">-18.00V</text>
</g>
<g font-size="1.9" fill="#000080">
<text x="113.6" y="96.1">R9</text>
<text x="113.6" y="98.6">1.820k</text>
<text x="81.2" y="102.5">R1</text>
<text x="81.2" y="105.1">2.550k</text>
<text x="111.4" y="106">BC557B</text>
<text x="57.2" y="110.1">Q1</text>
<text x="112.3" y="109">Q7</text>
<text x="122" y="110.1">Q8</text>
<text x="61.5" y="117.6">BC547B</text>
<text x="81.2" y="117.6">BC547B</text>
<text x="126.3" y="117.6">BC547B</text>
<text x="140.1" y="119.8">Q5</text>
<text x="63.9" y="122">R2</text>
<text x="63.9" y="124.5">88.7</text>
<text x="81.2" y="122">R3</text>
<text x="81.2" y="124.5">88.7</text>
<text x="81.2" y="120.2">Q2</text>
<text x="72.5" y="130.6">R4</text>
<text x="141.6" y="128.4">R10</text>
<text x="141.6" y="131">0.47</text>
<text x="72.5" y="133.2">8.66k</text>
<text x="113.6" y="134.9">R13</text>
<text x="113.6" y="137.5">9.9k</text>
<text x="77.7" y="142.5">R12</text>
<text x="91.8" y="143.6">C1</text>
<text x="113.3" y="142.5">Q11</text>
<text x="91.8" y="148.9">220nF</text>
<text x="128.7" y="145.7">R15</text>
<text x="128.7" y="148.3">1.4k -22.54mV</text>
<text x="77.7" y="151.3">47k</text>
<text x="117.7" y="150">BC547B</text>
<text x="113.6" y="156.5">R14</text>
<text x="113.6" y="159.1">3.3k</text>
<text x="184.8" y="156.5">R18</text>
<text x="184.8" y="159.1">8</text>
<text x="72.5" y="163">R7</text>
<text x="72.5" y="165.6">8.66k</text>
<text x="141.6" y="163">R11</text>
<text x="141.6" y="165.6">0.47</text>
<text x="63.9" y="171.6">R5</text>
<text x="81.2" y="171.6">R6</text>
<text x="130" y="169">Q6</text>
<text x="63.9" y="174.2">88.7</text>
<text x="81.2" y="177.7">BC557B</text>
<text x="81.2" y="174.2">88.7</text>
<text x="126.5" y="179.4">BC557B</text>
<text x="61.7" y="184.2">Q4</text>
<text x="61.7" y="181.5">BC557B</text>
<text x="82" y="180.3">Q3</text>
<text x="106.9" y="183.5">Q9</text>
<text x="126.5" y="182">Q10</text>
<text x="32.4" y="190">R20</text>
<text x="36.7" y="191.1">46.2k</text>
<text x="81.2" y="191.1">R8</text>
<text x="111.2" y="191.1">BC547B</text>
<text x="29.4" y="197.5">R17</text>
<text x="81.2" y="193.6">2.550k</text>
<text x="113.6" y="195.4">R19</text>
<text x="113.6" y="198">1.820k</text>
<text x="29.4" y="200.1">2.2k</text>
<text x="29.4" y="206.2">C2</text>
<text x="29.4" y="208.7">10u</text>
</g>
<g font-size="1.6">
<text x="22.7" y="72.2">5</text>
<text x="63.7" y="72.2">4</text>
<text x="104.7" y="72.2">3</text>
<text x="145.7" y="72.2">2</text>
<text x="186.8" y="72.2">1</text>
<text x=".6" y="93">D</text>
<text x="207.8" y="93">D</text>
<text x=".6" y="130.8">C</text>
<text x="207.8" y="130.8">C</text>
<text x=".6" y="168.6">B</text>
<text x="207.8" y="168.6">B</text>
<text x=".6" y="206.4">A</text>
<text x="207.8" y="206.4">A</text>
<text x="22.7" y="225.5">5</text>
<text x="63.7" y="225.5">4</text>
<text x="104.7" y="225.5">3</text>
<text x="145.7" y="225.5">2</text>
<text x="186.8" y="225.5">1</text>
</g>
<text font-size="1.5" fill="#5f5" x="176.4" y="150.8">V</text>
</svg>
